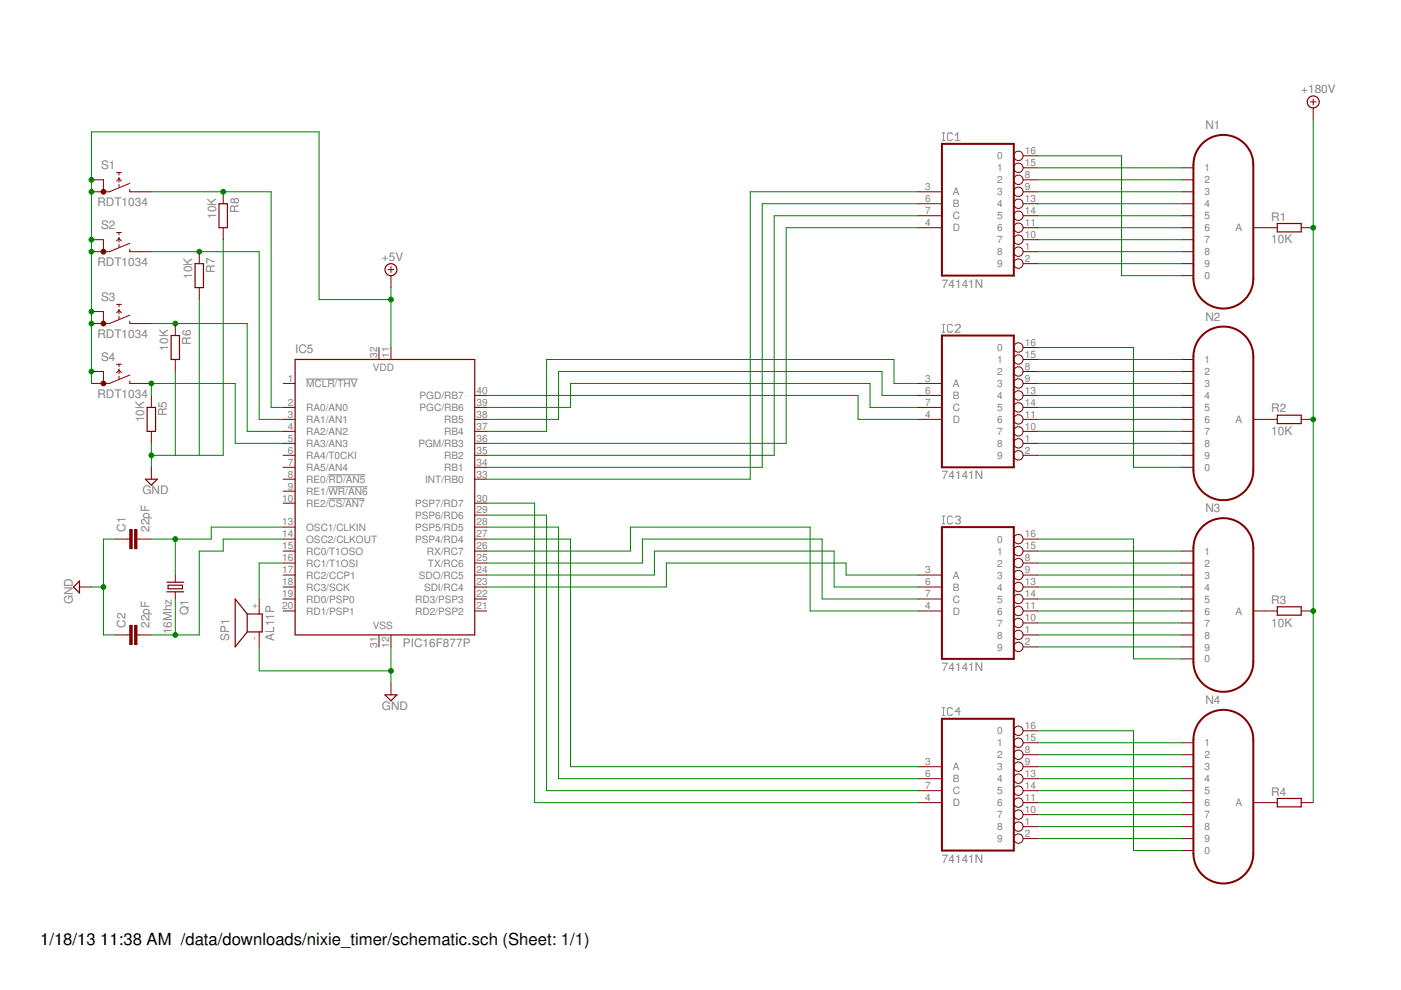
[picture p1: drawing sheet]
<svg xmlns="http://www.w3.org/2000/svg" width="297mm" height="210mm" viewBox="0 0 297 210" stroke-linecap="round" stroke-linejoin="round" font-family="sans-serif">
<g fill="none" stroke="#808080" stroke-width=".21">
<path d="M199.8 29.8h.5M199.8 28.2h.5M200 28.2v1.6M202 28.4l-.3-.2h-.6l-.2 .2v1.1l.2 .3h.6l.3-.3M202.5 29.8h1.1M202.5 28.7l.6-.5v1.6M199.8 70.4h.5M199.8 68.8h.5M200 68.8v1.6M202 69.1l-.3-.3h-.6l-.2 .3v1l.2 .3h.6l.3-.3M202.5 69.1l.3-.3h.5l.3 .3v.2l-1.1 1.1h1.1M64.9 80.4h10.9"/>
<path d="M69.6 100.7h7.9M69.6 103.2h8.3M69.6 105.7h7.7M199.8 111.1h.5M199.8 109.4h.5M200 109.4v1.7M202 109.7l-.3-.3h-.6l-.2 .3v1.1l.2 .3h.6l.3-.3M202.5 109.7l.3-.3h.5l.3 .3v.3l-.3 .2M203.1 110.2h.2M203.3 110.2l.3 .3v.3l-.3 .3h-.5l-.3-.3M199.8 151.7h.5M199.8 150.1h.5"/>
<path d="M200 150.1v1.6M202 150.3l-.3-.2h-.6l-.2 .2v1.1l.2 .3h.6l.3-.3M203.6 150.9h-1.1l.8-.8v1.6"/>
</g>
<g fill="none" stroke="#800000" stroke-width=".25">
<path d="M41.4 55.9h1.7v5.1h-1.7zM46.4 43.2h1.8v5.1h-1.8zM270.8 47.4h5.1v1.8h-5.1zM36.3 71.1h1.8v5.1h-1.8zM62.6 76.2h38v58.4h-38zM31.2 86.4h1.8v5.1h-1.8zM270.8 88h5.1v1.8h-5.1zM30.8 101.6h2.6l-1.3 1.3zM16.8 123.2v2.5l-1.2-1.2zM35.4 125.5h3.5M35.4 123.4h3.5M35.6 124.1h3.1v.7h-3.1z"/>
<path d="M52.4 130.2h3.2v3.8h-3.2M52.4 130.2v3.8M52.4 130.2l-2.5-3.2v10.2l2.5-3.2M270.8 128.7h5.1v1.7h-5.1zM81.6 147.3h2.6l-1.3 1.3zM270.8 169.3h5.1v1.8h-5.1z"/>
<circle cx="278.4" cy="21.6" r="1.27"/>
<circle cx="82.9" cy="57.2" r="1.27"/>
</g>
<g fill="none" stroke="#800000" stroke-width=".21">
<path d="M19.4 38.1h2.5v2.6M24.7 36.6h1M24.7 38.4l.5-.5 .5 .5M25.2 36.6v.5M25.2 37.6v1M25.2 39.1v.5M27.5 38.9l-4.3 1.8h-3.8M216.9 35.6h3.1M216.9 38.1h3.1M216.9 33h3.1M250.5 35.6h2.5M250.5 38.1h2.5"/>
<path d="M277.8 21.6h1.3M278.4 21v1.2M278.4 22.9v2.5M19.4 50.8h2.5v2.6M24.7 49.3h1M24.7 51.1l.5-.5 .5 .5M25.2 49.3v.5M25.2 50.3v1M25.2 51.8v.5M27.5 40.2v.5h4.6M27.5 51.6l-4.3 1.8h-3.8M27.5 52.9v.5h4.6"/>
<path d="M42.2 53.4v2.5M47.3 40.7v2.5M47.3 48.3v2.5M82.3 57.2h1.2M82.9 56.5v1.3M82.9 58.4v2.6M194.6 40.7h5.1M194.6 43.2h5.1M194.6 45.7h5.1M194.6 48.3h5.1M216.9 40.7h3.1M216.9 43.2h3.1"/>
<path d="M216.9 45.7h3.1M216.9 48.3h3.1M216.9 50.8h3.1M216.9 53.4h3.1M216.9 55.9h3.1M250.5 40.7h2.5M250.5 43.2h2.5M250.5 45.7h2.5M250.5 48.3h2.5M250.5 50.8h2.5M250.5 53.4h2.5M250.5 55.9h2.5"/>
<path d="M250.5 58.4h2.5M265.7 48.3h5.1M275.9 48.3h2.5M19.4 78.8h2.5v2.5M19.4 66.1h2.5v2.5M24.7 64.5h1M24.7 66.3l.5-.5 .5 .5M24.7 77.2h1M24.7 79l.5-.5 .5 .5M25.2 64.5v.5M25.2 65.6v1M25.2 67.1v.5"/>
<path d="M25.2 77.2v.5M25.2 78.3v1M25.2 79.8v.5M27.5 79.5l-4.3 1.8h-3.8M27.5 68.1v.5h4.6M27.5 66.8l-4.3 1.8h-3.8M37.2 68.6v2.5M37.2 76.2v2.6M42.2 61v2.5M80.3 73.7v2.5M82.9 73.7v2.5M216.9 76.2h3.1"/>
<path d="M216.9 78.8h3.1M216.9 73.7h3.1M250.5 76.2h2.5M250.5 78.8h2.5M27.5 80.8v.5h4.6M32.1 83.8v2.6M32.1 91.5v2.5M32.1 99.1v2.5M60 81.3h2.6M60 86.4h2.6M60 88.9h2.6M60 91.5h2.6"/>
<path d="M60 94h2.6M60 96.5h2.6M60 99.1h2.6M100.6 86.4h2.6M100.6 88.9h2.6M100.6 91.5h2.6M100.6 94h2.6M100.6 96.5h2.6M100.6 99.1h2.6M100.6 83.8h2.6M194.6 81.3h5.1M194.6 86.4h5.1"/>
<path d="M194.6 88.9h5.1M194.6 83.8h5.1M216.9 81.3h3.1M216.9 86.4h3.1M216.9 88.9h3.1M216.9 91.5h3.1M216.9 94h3.1M216.9 96.5h3.1M216.9 83.8h3.1M250.5 81.3h2.5M250.5 86.4h2.5M250.5 88.9h2.5"/>
<path d="M250.5 91.5h2.5M250.5 94h2.5M250.5 96.5h2.5M250.5 99.1h2.5M250.5 83.8h2.5M265.7 88.9h5.1M275.9 88.9h2.5M24.5 114.3h3M29 114.3h3.1M60 101.6h2.6M60 104.1h2.6M60 106.7h2.6"/>
<path d="M60 111.8h2.6M60 114.3h2.6M60 116.8h2.6M60 119.4h2.6M100.6 101.6h2.6M100.6 106.7h2.6M100.6 111.8h2.6M100.6 114.3h2.6M100.6 116.8h2.6M100.6 119.4h2.6M100.6 109.2h2.6M216.9 114.3h3.1"/>
<path d="M216.9 116.8h3.1M216.9 119.4h3.1M250.5 116.8h2.5M250.5 119.4h2.5M16.8 124.5h2.6M24.5 134.6h3M29 134.6h3.1M37.2 121.9v1.5M37.2 125.5v1.5M54.9 127v3.2M54.9 134v3.2M60 121.9h2.6"/>
<path d="M60 124.5h2.6M60 127h2.6M60 129.5h2.6M80.3 134.6v2.6M82.9 134.6v2.6M100.6 121.9h2.6M100.6 124.5h2.6M100.6 127h2.6M100.6 129.5h2.6M194.6 121.9h5.1M194.6 124.5h5.1M194.6 127h5.1"/>
<path d="M194.6 129.5h5.1M216.9 121.9h3.1M216.9 124.5h3.1M216.9 127h3.1M216.9 129.5h3.1M216.9 132.1h3.1M216.9 134.6h3.1M216.9 137.2h3.1M250.5 121.9h2.5M250.5 124.5h2.5M250.5 127h2.5M250.5 129.5h2.5"/>
<path d="M250.5 132.1h2.5M250.5 134.6h2.5M250.5 137.2h2.5M250.5 139.7h2.5M265.7 129.5h5.1M275.9 129.5h2.5M82.9 144.8v2.5M216.9 157.5h3.1M216.9 154.9h3.1M250.5 157.5h2.5M194.6 162.6h5.1M194.6 165.1h5.1"/>
<path d="M194.6 167.6h5.1M194.6 170.2h5.1M216.9 160h3.1M216.9 162.6h3.1M216.9 165.1h3.1M216.9 167.6h3.1M216.9 170.2h3.1M216.9 172.7h3.1M216.9 175.3h3.1M216.9 177.8h3.1M250.5 160h2.5M250.5 162.6h2.5"/>
<path d="M250.5 165.1h2.5M250.5 167.6h2.5M250.5 170.2h2.5M250.5 172.7h2.5M250.5 175.3h2.5M250.5 177.8h2.5M265.7 170.2h5.1M275.9 170.2h2.5M250.5 180.3h2.5"/>
<circle cx="215.9" cy="38.1" r=".99"/>
<circle cx="215.9" cy="35.6" r=".99"/>
<circle cx="215.9" cy="33" r=".99"/>
<circle cx="215.9" cy="40.7" r=".99"/>
<circle cx="215.9" cy="43.2" r=".99"/>
<circle cx="215.9" cy="48.3" r=".99"/>
<circle cx="215.9" cy="50.8" r=".99"/>
<circle cx="215.9" cy="55.9" r=".99"/>
<circle cx="215.9" cy="45.7" r=".99"/>
<circle cx="215.9" cy="53.4" r=".99"/>
<circle cx="215.9" cy="76.2" r=".99"/>
<circle cx="215.9" cy="73.7" r=".99"/>
<circle cx="215.9" cy="78.8" r=".99"/>
<circle cx="215.9" cy="91.5" r=".99"/>
<circle cx="215.9" cy="96.5" r=".99"/>
<circle cx="215.9" cy="88.9" r=".99"/>
<circle cx="215.9" cy="94" r=".99"/>
<circle cx="215.9" cy="86.4" r=".99"/>
<circle cx="215.9" cy="81.3" r=".99"/>
<circle cx="215.9" cy="83.8" r=".99"/>
<circle cx="215.9" cy="114.3" r=".99"/>
<circle cx="215.9" cy="119.4" r=".99"/>
<circle cx="215.9" cy="116.8" r=".99"/>
<circle cx="215.9" cy="124.5" r=".99"/>
<circle cx="215.9" cy="121.9" r=".99"/>
<circle cx="215.9" cy="127" r=".99"/>
<circle cx="215.9" cy="132.1" r=".99"/>
<circle cx="215.9" cy="134.6" r=".99"/>
<circle cx="215.9" cy="137.2" r=".99"/>
<circle cx="215.9" cy="129.5" r=".99"/>
<circle cx="215.9" cy="157.5" r=".99"/>
<circle cx="215.9" cy="154.9" r=".99"/>
<circle cx="215.9" cy="160" r=".99"/>
<circle cx="215.9" cy="172.7" r=".99"/>
<circle cx="215.9" cy="162.6" r=".99"/>
<circle cx="215.9" cy="170.2" r=".99"/>
<circle cx="215.9" cy="165.1" r=".99"/>
<circle cx="215.9" cy="167.6" r=".99"/>
<circle cx="215.9" cy="175.3" r=".99"/>
<circle cx="215.9" cy="177.8" r=".99"/>
</g>
<path d="M199.7 30.5h15.2v27.9h-15.2zM254.9 30.5a6.3 6.3 0 0 1 6.9-1.4 6.3 6.3 0 0 1 3.9 5.8v24.2a6.3 6.3 0 0 1-6.3 6.3 6.3 6.3 0 0 1-6.4-6.3l.1-24.9a6.4 6.4 0 0 1 1.8-3.7zM199.7 71.1h15.2v28h-15.2zM254.9 71.1a6.3 6.3 0 0 1 6.9-1.4 6.3 6.3 0 0 1 3.9 5.9v24.1a6.3 6.3 0 0 1-6.3 6.3 6.3 6.3 0 0 1-6.4-6.3v-24.1l.2-1.4a6.3 6.3 0 0 1 1.7-3.1zM199.7 111.8h15.2v27.9h-15.2zM254.9 111.7a6.3 6.3 0 0 1 6.9-1.4 6.3 6.3 0 0 1 3.9 5.9v24.1a6.3 6.3 0 0 1-6.3 6.4 6.3 6.3 0 0 1-6.4-6.4l.1-24.8a6.4 6.4 0 0 1 1.8-3.8zM199.7 152.4h15.2v27.9h-15.2zM254.9 152.4a6.3 6.3 0 0 1 6.9-1.4 6.3 6.3 0 0 1 3.9 5.8v24.2a6.3 6.3 0 0 1-6.3 6.3 6.3 6.3 0 0 1-6.4-6.3v-24.2l.2-1.4a6.3 6.3 0 0 1 1.7-3z" fill="none" stroke="#800000" stroke-width=".42"/>
<g fill="#800000" stroke="#800000" stroke-width=".21">
<circle cx="21.9" cy="40.7" r=".51"/>
<circle cx="21.9" cy="53.4" r=".51"/>
<circle cx="21.9" cy="68.6" r=".51"/>
<circle cx="21.9" cy="81.3" r=".51"/>
</g>
<g fill="#800000" stroke="#800000" stroke-width=".21">
<path d="M27.5 112.3h.5v4h-.5z"/>
<path d="M28.5 112.3h.5v4h-.5z"/>
<path d="M27.5 132.6h.5v4.1h-.5z"/>
<path d="M28.5 132.6h.5v4.1h-.5z"/>
</g>
<g fill="none" stroke="#008000" stroke-width=".21">
<path d="M220 33h17.8v25.4h12.7M220 35.6h30.5M220 38.1h30.5M278.4 25.4v144.8M32.1 40.7h25.4v45.7h2.5M32.1 53.4h22.8v35.5h5.1M47.3 50.8v45.7h-15.2M194.6 45.7h-30.5v50.8h-60.9M194.6 40.7h-35.5v60.9h-55.9M194.6 43.2h-33v55.9h-58.4M194.6 48.3h-27.9v45.7h-63.5M220 45.7h30.5"/>
<path d="M220 40.7h30.5M220 43.2h30.5M220 48.3h30.5M220 50.8h30.5M220 53.4h30.5M220 55.9h30.5M32.1 68.6h20.3v22.9h7.6M37.2 78.8v17.7M42.2 63.5v33M82.9 61v12.7M82.9 63.5h-15.3v-35.5h-48.2v53.3M220 73.7h20.3v25.4h10.2"/>
<path d="M220 76.2h30.5M220 78.8h30.5M32.1 83.8v-2.5h17.8v12.7h10.1M32.1 94v5.1M103.2 86.4h17.8v-5.1h63.5v5.1h10.1M103.2 83.8h78.7v5.1h12.7M194.6 81.3h-5.1v-5.1h-73.6v15.3h-12.7M194.6 83.8h-7.6v-5h-68.6v10.1h-15.2M220 81.3h30.5M220 83.8h30.5M220 86.4h30.5M220 88.9h30.5"/>
<path d="M220 91.5h30.5M220 94h30.5M220 96.5h30.5M24.5 114.3h-2.6v20.3h2.6M37.2 114.3v7.6M60 111.8h-15.2v2.5h-12.7M60 114.3h-12.7v2.5h-5.1v17.8h-10.1M60 119.4h-5.1v7.6M103.2 114.3h17.8v48.3h73.6M103.2 119.4h33v-5.1h38.1v12.7h20.3M103.2 116.8h30.5v-5h38.1v17.7h22.8M103.2 111.8h15.2v53.3h76.2"/>
<path d="M103.2 109.2h12.7v58.4h78.7M103.2 106.7h10.1v63.5h81.3M220 114.3h20.3v25.4h10.2M220 116.8h30.5M220 119.4h30.5M19.4 124.5h2.5M37.2 127v7.6M54.9 137.2v5h28M82.9 137.2v7.6M103.2 121.9h35.5v-5.1h38.1v7.7h17.8M194.6 121.9h-15.2v-2.5h-38.1v5.1h-38.1M220 121.9h30.5"/>
<path d="M220 124.5h30.5M220 127h30.5M220 129.5h30.5M220 132.1h30.5M220 134.6h30.5M220 137.2h30.5M220 154.9h20.3v25.4h10.2M220 157.5h30.5M220 160h30.5M220 162.6h30.5M220 165.1h30.5M220 167.6h30.5"/>
<path d="M220 170.2h30.5M220 172.7h30.5M220 175.3h30.5M220 177.8h30.5"/>
</g>
<g fill="#008000" stroke="#008000" stroke-width=".21">
<circle cx="19.4" cy="53.4" r=".51"/>
<circle cx="19.4" cy="68.6" r=".51"/>
<circle cx="19.4" cy="50.8" r=".51"/>
<circle cx="19.4" cy="66.1" r=".51"/>
<circle cx="19.4" cy="78.8" r=".51"/>
<circle cx="19.4" cy="40.7" r=".51"/>
<circle cx="82.9" cy="63.5" r=".51"/>
<circle cx="19.4" cy="38.1" r=".51"/>
<circle cx="82.9" cy="142.2" r=".51"/>
<circle cx="32.1" cy="96.5" r=".51"/>
<circle cx="21.9" cy="124.5" r=".51"/>
<circle cx="278.4" cy="129.5" r=".51"/>
<circle cx="278.4" cy="88.9" r=".51"/>
<circle cx="278.4" cy="48.3" r=".51"/>
<circle cx="32.1" cy="81.3" r=".51"/>
<circle cx="37.2" cy="68.6" r=".51"/>
<circle cx="42.2" cy="53.4" r=".51"/>
<circle cx="47.3" cy="40.7" r=".51"/>
<circle cx="37.2" cy="114.3" r=".51"/>
<circle cx="37.2" cy="134.6" r=".51"/>
</g>
<g font-size="3.5">
<text x="8.5" y="200.4">1/18/13</text>
<text x="21.3" y="200.4">11:38 AM /data/downloads/nixie_timer/schematic.sch (Sheet: 1/1)</text>
</g>
<g font-size="2.5" fill="#808080">
<text x="275.9" y="19.7">+180V</text>
<text x="255.6" y="27.3">N1</text>
<text x="21.4" y="35.8">S1</text>
<text x="20.7" y="43.7">RDT1034</text>
<text x="45.8" y="46.4" transform="rotate(-90 45.8 46.4)">10K</text>
<text x="50.6" y="45.1" transform="rotate(-90 50.6 45.1)">R8</text>
<text x="269.5" y="46.8">R1</text>
<text x="21.4" y="48.5">S2</text>
<text x="269.5" y="51.6">10K</text>
<text x="20.7" y="56.4">RDT1034</text>
<text x="40.7" y="59.1" transform="rotate(-90 40.7 59.1)">10K</text>
<text x="45.5" y="57.8" transform="rotate(-90 45.5 57.8)">R7</text>
<text x="81" y="55.3">+5V</text>
<text x="21.4" y="63.8">S3</text>
<text x="199.7" y="61">74141N</text>
<text x="20.7" y="71.6">RDT1034</text>
<text x="255.6" y="68">N2</text>
<text x="21.4" y="76.5">S4</text>
<text x="35.6" y="74.3" transform="rotate(-90 35.6 74.3)">10K</text>
<text x="40.4" y="73.1" transform="rotate(-90 40.4 73.1)">R6</text>
<text x="62.6" y="74.9">IC5</text>
<text x="20.7" y="84.3">RDT1034</text>
<text x="30.6" y="89.6" transform="rotate(-90 30.6 89.6)">10K</text>
<text x="35.4" y="88.3" transform="rotate(-90 35.4 88.3)">R5</text>
<text x="269.5" y="87.4">R2</text>
<text x="269.5" y="92.2">10K</text>
<text x="199.7" y="101.6">74141N</text>
<text x="30.2" y="104.8">GND</text>
<text x="26.6" y="112.8" transform="rotate(-90 26.6 112.8)">C1</text>
<text x="31.7" y="112.8" transform="rotate(-90 31.7 112.8)">22pF</text>
<text x="255.6" y="108.6">N3</text>
<text x="15.5" y="128.1" transform="rotate(-90 15.5 128.1)">GND</text>
<text x="40" y="130.3" transform="rotate(-90 40 130.3)">Q1</text>
<text x="269.5" y="128">R3</text>
<text x="26.6" y="133.1" transform="rotate(-90 26.6 133.1)">C2</text>
<text x="31.7" y="133.1" transform="rotate(-90 31.7 133.1)">22pF</text>
<text x="36.4" y="134.5" transform="rotate(-90 36.4 134.5)">16Mhz</text>
<text x="48.6" y="135.9" transform="rotate(-90 48.6 135.9)">SP1</text>
<text x="58.1" y="135.9" transform="rotate(-90 58.1 135.9)">AL11P</text>
<text x="85.4" y="137.2">PIC16F877P</text>
<text x="269.5" y="132.8">10K</text>
<text x="199.7" y="142.2">74141N</text>
<text x="255.6" y="149.2">N4</text>
<text x="81" y="150.5">GND</text>
<text x="269.5" y="168.7">R4</text>
<text x="199.7" y="182.9">74141N</text>
</g>
<g font-size="2.1" fill="#808080">
<text x="211.4" y="33.8">0</text>
<text x="217.3" y="35.2">15</text>
<text x="217.3" y="32.7">16</text>
<text x="196.2" y="40.3">3</text>
<text x="202" y="41.4">A</text>
<text x="211.4" y="38.9">2</text>
<text x="211.4" y="41.4">3</text>
<text x="211.4" y="36.3">1</text>
<text x="217.3" y="37.8">8</text>
<text x="217.3" y="40.3">9</text>
<text x="255.4" y="36.3">1</text>
<text x="255.4" y="38.9">2</text>
<text x="255.4" y="41.4">3</text>
<text x="196.2" y="47.9">4</text>
<text x="196.2" y="42.8">6</text>
<text x="196.2" y="45.4">7</text>
<text x="202" y="44">B</text>
<text x="202" y="46.5">C</text>
<text x="211.4" y="44">4</text>
<text x="211.4" y="46.5">5</text>
<text x="217.3" y="47.9">11</text>
<text x="217.3" y="42.8">13</text>
<text x="217.3" y="45.4">14</text>
<text x="255.4" y="44">4</text>
<text x="255.4" y="46.5">5</text>
<text x="202" y="49">D</text>
<text x="211.4" y="51.6">7</text>
<text x="211.4" y="49">6</text>
<text x="217.3" y="53">1</text>
<text x="217.3" y="50.5">10</text>
<text x="255.4" y="49">6</text>
<text x="255.4" y="51.6">7</text>
<text x="262" y="49">A</text>
<text x="211.4" y="54.1">8</text>
<text x="211.4" y="56.7">9</text>
<text x="217.3" y="55.5">2</text>
<text x="255.4" y="54.1">8</text>
<text x="255.4" y="56.7">9</text>
<text x="255.4" y="59.2">0</text>
<text x="80" y="75.9" transform="rotate(-90 80 75.9)">32</text>
<text x="82.5" y="75.9" transform="rotate(-90 82.5 75.9)">11</text>
<text x="211.4" y="77">1</text>
<text x="211.4" y="74.4">0</text>
<text x="217.3" y="75.9">15</text>
<text x="217.3" y="73.3">16</text>
<text x="255.4" y="77">1</text>
<text x="61" y="80.9">1</text>
<text x="64.9" y="82.1">MCLR/THV</text>
<text x="79.1" y="78.8">VDD</text>
<text x="101" y="83.5">40</text>
<text x="196.2" y="80.9">3</text>
<text x="196.2" y="83.5">6</text>
<text x="202" y="82.1">A</text>
<text x="211.4" y="79.5">2</text>
<text x="211.4" y="82.1">3</text>
<text x="217.3" y="78.4">8</text>
<text x="217.3" y="80.9">9</text>
<text x="217.3" y="83.5">13</text>
<text x="255.4" y="79.5">2</text>
<text x="255.4" y="82.1">3</text>
<text x="61" y="86">2</text>
<text x="61" y="88.6">3</text>
<text x="64.9" y="87.1">RA0/AN0</text>
<text x="64.9" y="89.7">RA1/AN1</text>
<text x="88.9" y="87.1">PGC/RB6</text>
<text x="88.9" y="84.6">PGD/RB7</text>
<text x="94.2" y="89.7">RB5</text>
<text x="101" y="88.6">38</text>
<text x="101" y="86">39</text>
<text x="196.2" y="88.6">4</text>
<text x="196.2" y="86">7</text>
<text x="202" y="89.7">D</text>
<text x="202" y="84.6">B</text>
<text x="202" y="87.1">C</text>
<text x="211.4" y="89.7">6</text>
<text x="211.4" y="84.6">4</text>
<text x="211.4" y="87.1">5</text>
<text x="217.3" y="88.6">11</text>
<text x="217.3" y="86">14</text>
<text x="255.4" y="84.6">4</text>
<text x="255.4" y="87.1">5</text>
<text x="255.4" y="89.7">6</text>
<text x="262" y="89.7">A</text>
<text x="61" y="91.1">4</text>
<text x="61" y="93.6">5</text>
<text x="64.9" y="92.2">RA2/AN2</text>
<text x="64.9" y="94.8">RA3/AN3</text>
<text x="88.7" y="94.8">PGM/RB3</text>
<text x="94.2" y="92.2">RB4</text>
<text x="101" y="93.6">36</text>
<text x="101" y="91.1">37</text>
<text x="211.4" y="94.8">8</text>
<text x="211.4" y="92.2">7</text>
<text x="217.3" y="93.6">1</text>
<text x="217.3" y="91.1">10</text>
<text x="255.4" y="92.2">7</text>
<text x="255.4" y="94.8">8</text>
<text x="61" y="96.2">6</text>
<text x="61" y="98.7">7</text>
<text x="61" y="101.3">8</text>
<text x="64.9" y="97.3">RA4/T0CKI</text>
<text x="64.9" y="99.8">RA5/AN4</text>
<text x="94.2" y="99.8">RB1</text>
<text x="94.2" y="97.3">RB2</text>
<text x="101" y="101.3">33</text>
<text x="101" y="98.7">34</text>
<text x="101" y="96.2">35</text>
<text x="211.4" y="97.3">9</text>
<text x="217.3" y="96.2">2</text>
<text x="255.4" y="97.3">9</text>
<text x="255.4" y="99.8">0</text>
<text x="59.8" y="106.3">10</text>
<text x="61" y="103.8">9</text>
<text x="64.9" y="102.4">RE0/RD/AN5</text>
<text x="64.9" y="104.9">RE1/WR/AN6</text>
<text x="64.9" y="107.5">RE2/CS/AN7</text>
<text x="88" y="107.5">PSP7/RD7</text>
<text x="90.1" y="102.4">INT/RB0</text>
<text x="101" y="106.3">30</text>
<text x="59.8" y="111.4">13</text>
<text x="59.8" y="114">14</text>
<text x="64.9" y="112.5">OSC1/CLKIN</text>
<text x="88" y="112.5">PSP5/RD5</text>
<text x="88" y="110">PSP6/RD6</text>
<text x="101" y="114">27</text>
<text x="101" y="111.4">28</text>
<text x="101" y="108.9">29</text>
<text x="217.3" y="114">16</text>
<text x="59.8" y="116.5">15</text>
<text x="59.8" y="119">16</text>
<text x="64.9" y="115.1">OSC2/CLKOUT</text>
<text x="64.9" y="117.6">RC0/T1OSO</text>
<text x="88" y="115.1">PSP4/RD4</text>
<text x="90.5" y="117.6">RX/RC7</text>
<text x="101" y="119">25</text>
<text x="101" y="116.5">26</text>
<text x="211.4" y="117.6">1</text>
<text x="211.4" y="115.1">0</text>
<text x="217.3" y="119">8</text>
<text x="217.3" y="116.5">15</text>
<text x="255.4" y="117.6">1</text>
<text x="59.8" y="121.6">17</text>
<text x="59.8" y="124.1">18</text>
<text x="64.9" y="120.1">RC1/T1OSI</text>
<text x="64.9" y="122.7">RC2/CCP1</text>
<text x="64.9" y="125.2">RC3/SCK</text>
<text x="88.8" y="122.7">SDO/RC5</text>
<text x="89.9" y="125.2">SDI/RC4</text>
<text x="90.7" y="120.1">TX/RC6</text>
<text x="101" y="124.1">23</text>
<text x="101" y="121.6">24</text>
<text x="196.2" y="121.6">3</text>
<text x="196.2" y="124.1">6</text>
<text x="202" y="122.7">A</text>
<text x="202" y="125.2">B</text>
<text x="211.4" y="120.1">2</text>
<text x="211.4" y="122.7">3</text>
<text x="211.4" y="125.2">4</text>
<text x="217.3" y="121.6">9</text>
<text x="217.3" y="124.1">13</text>
<text x="255.4" y="120.1">2</text>
<text x="255.4" y="122.7">3</text>
<text x="255.4" y="125.2">4</text>
<text x="54.6" y="129.2" transform="rotate(-90 54.6 129.2)">+</text>
<text x="59.8" y="126.6">19</text>
<text x="59.8" y="129.2">20</text>
<text x="64.9" y="127.8">RD0/PSP0</text>
<text x="64.9" y="130.3">RD1/PSP1</text>
<text x="88" y="130.3">RD2/PSP2</text>
<text x="88" y="127.8">RD3/PSP3</text>
<text x="101" y="129.2">21</text>
<text x="101" y="126.6">22</text>
<text x="196.2" y="129.2">4</text>
<text x="196.2" y="126.6">7</text>
<text x="202" y="130.3">D</text>
<text x="202" y="127.8">C</text>
<text x="211.4" y="130.3">6</text>
<text x="211.4" y="127.8">5</text>
<text x="217.3" y="131.7">10</text>
<text x="217.3" y="129.2">11</text>
<text x="217.3" y="126.6">14</text>
<text x="255.4" y="127.8">5</text>
<text x="255.4" y="130.3">6</text>
<text x="262" y="130.3">A</text>
<text x="54.6" y="135.7" transform="rotate(-90 54.6 135.7)">-</text>
<text x="79.1" y="133.4">VSS</text>
<text x="80" y="137.3" transform="rotate(-90 80 137.3)">31</text>
<text x="82.5" y="137.3" transform="rotate(-90 82.5 137.3)">12</text>
<text x="211.4" y="135.4">8</text>
<text x="211.4" y="137.9">9</text>
<text x="211.4" y="132.8">7</text>
<text x="217.3" y="134.3">1</text>
<text x="217.3" y="136.8">2</text>
<text x="255.4" y="132.8">7</text>
<text x="255.4" y="135.4">8</text>
<text x="255.4" y="137.9">9</text>
<text x="255.4" y="140.5">0</text>
<text x="211.4" y="155.7">0</text>
<text x="217.3" y="154.6">16</text>
<text x="211.4" y="160.8">2</text>
<text x="211.4" y="158.2">1</text>
<text x="217.3" y="159.7">8</text>
<text x="217.3" y="157.1">15</text>
<text x="255.4" y="158.2">1</text>
<text x="255.4" y="160.8">2</text>
<text x="196.2" y="162.2">3</text>
<text x="196.2" y="164.7">6</text>
<text x="196.2" y="167.3">7</text>
<text x="202" y="163.3">A</text>
<text x="202" y="165.9">B</text>
<text x="211.4" y="163.3">3</text>
<text x="211.4" y="165.9">4</text>
<text x="217.3" y="162.2">9</text>
<text x="217.3" y="164.7">13</text>
<text x="217.3" y="167.3">14</text>
<text x="255.4" y="163.3">3</text>
<text x="255.4" y="165.9">4</text>
<text x="196.2" y="169.8">4</text>
<text x="202" y="170.9">D</text>
<text x="202" y="168.4">C</text>
<text x="211.4" y="173.5">7</text>
<text x="211.4" y="170.9">6</text>
<text x="211.4" y="168.4">5</text>
<text x="217.3" y="172.4">10</text>
<text x="217.3" y="169.8">11</text>
<text x="255.4" y="168.4">5</text>
<text x="255.4" y="170.9">6</text>
<text x="255.4" y="173.5">7</text>
<text x="262" y="170.9">A</text>
<text x="211.4" y="176">8</text>
<text x="211.4" y="178.6">9</text>
<text x="217.3" y="174.9">1</text>
<text x="217.3" y="177.4">2</text>
<text x="255.4" y="176">8</text>
<text x="255.4" y="178.6">9</text>
<text x="255.4" y="181.1">0</text>
</g>
</svg>
